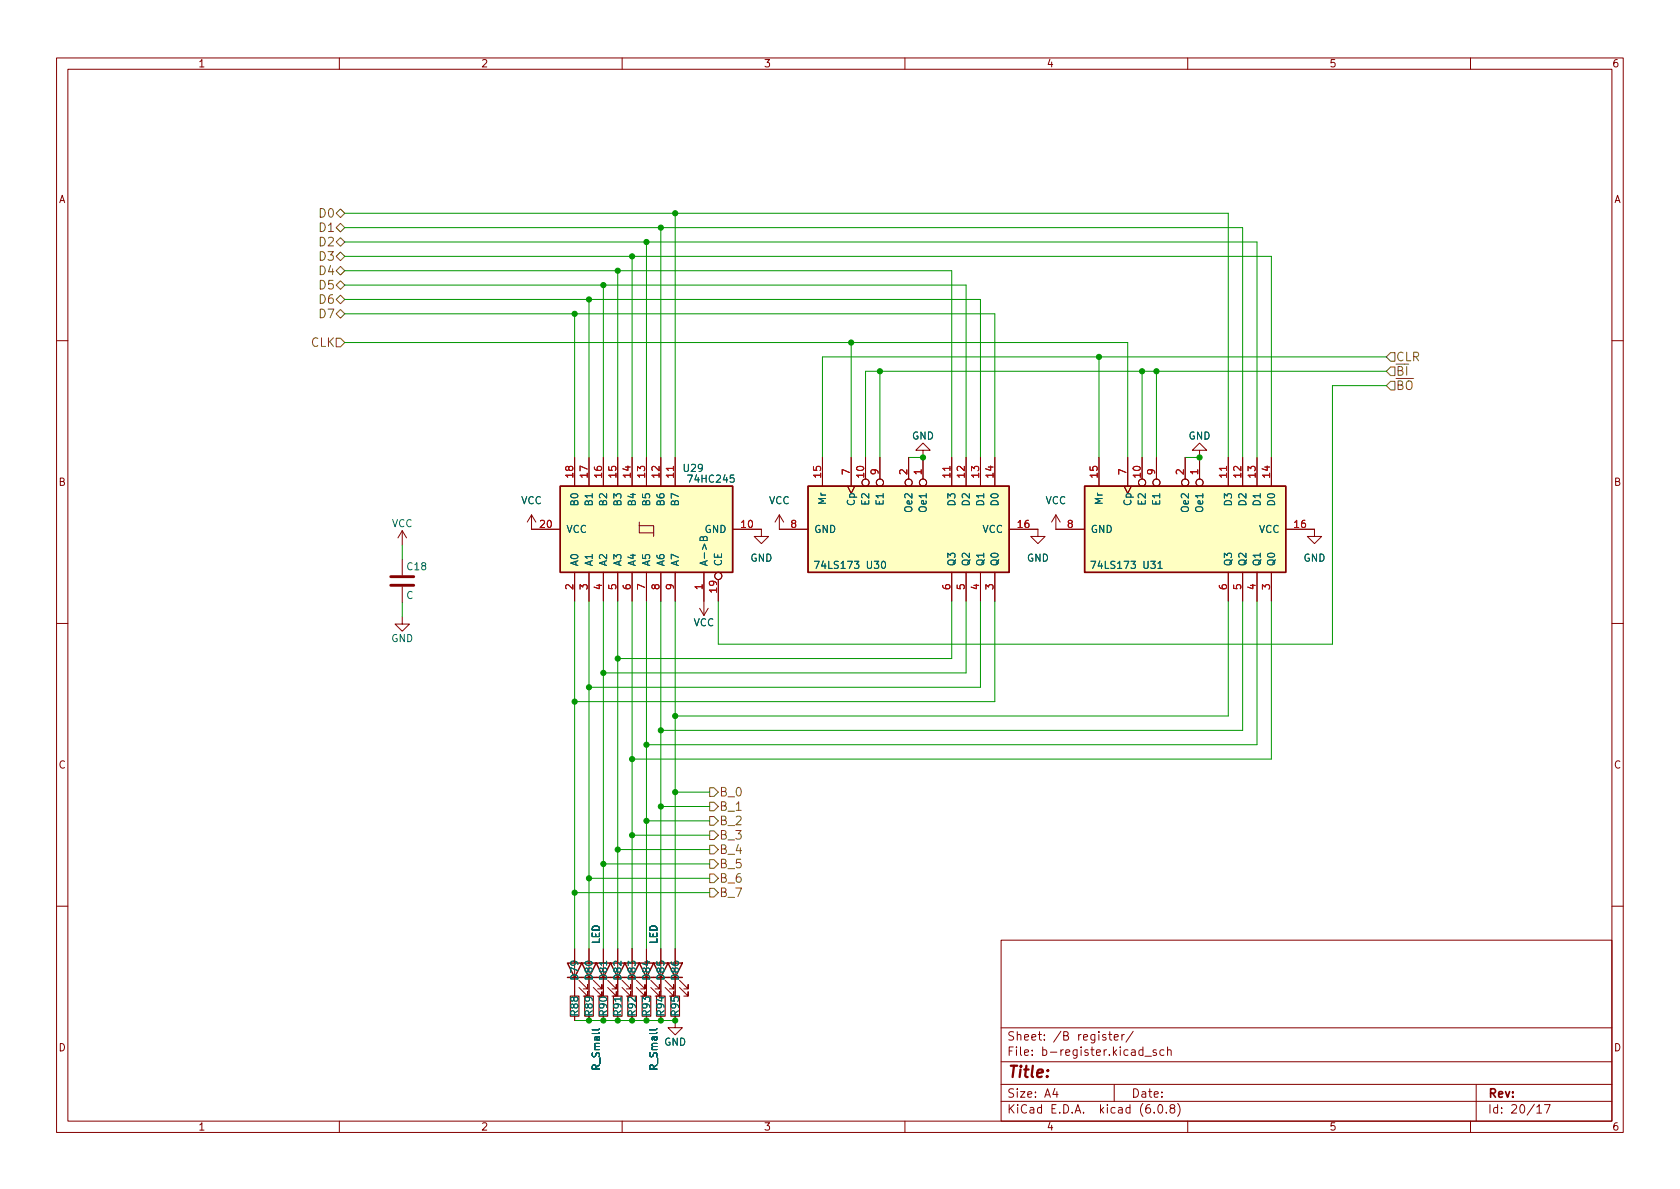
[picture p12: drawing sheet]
<svg xmlns="http://www.w3.org/2000/svg" width="297mm" height="210mm" viewBox="0 0 297 210" stroke-linecap="round" stroke-linejoin="round" font-family="sans-serif">
<g fill="none" stroke="#840000" stroke-width=".18">
<path d="M10 10.2h277v190.1h-277zM12 12.2h273v186.1h-273zM60 10.2v2M110 10.2v2M160 10.2v2M210 10.2v2M260 10.2v2M10 60.2h2M163.2 79.6h1.3l-1.3-1.2-1.3 1.2h1.3v5.1M212.1 79.6h1.3l-1.3-1.2-1.3 1.2h1.3v5.1M285 60.2h2M71.1 93.8v2.6"/>
<path d="M71.1 98.9v2.8M71.1 93.8l-.7 1.3M71.1 93.8l.8 1.3M94 91.1v2.5h5.1M94 91.1l-.8 1.2M94 91.1l.7 1.2M101.6 80.9v5.1M104.1 80.9v5.1M106.7 80.9v5.1M109.2 80.9v5.1M111.8 80.9v5.1M113 93v1.2h2.6"/>
<path d="M113 92.3v.7h2.6v1.9M114.3 80.9v5.1M116.8 80.9v5.1M119.4 80.9v5.1M129.5 93.6h5.1v1.3h1.3l-1.3 1.2-1.3-1.2h1.3M137.8 91.1v2.5h5.1M137.8 91.1l-.8 1.2M137.8 91.1l.8 1.2M145.4 80.9v5.1M149.9 86l.6 1.2 .6-1.2M150.5 80.9v5.1M153 80.9v3.8"/>
<path d="M155.6 80.9v3.8M160.7 80.9v3.8M168.3 80.9v5.1M170.8 80.9v5.1M173.4 80.9v5.1M175.9 80.9v5.1M178.4 93.6h5.1v1.3h1.3l-1.3 1.2-1.3-1.2h1.3M186.7 91.1v2.5h5.1M186.7 91.1l-.8 1.2M186.7 91.1l.8 1.2M194.3 80.9v5.1M198.8 86l.6 1.2 .6-1.2"/>
<path d="M199.4 80.9v5.1M201.9 80.9v3.8M204.5 80.9v3.8M209.5 80.9v3.8M217.2 80.9v5.1M219.7 80.9v5.1M222.2 80.9v5.1M224.8 80.9v5.1M227.3 93.6h5.1v1.3h1.3l-1.3 1.2-1.3-1.2h1.3M10 110.2h2M71.1 109.1v1.3h1.3l-1.3 1.2-1.3-1.2h1.3M71.1 103.8v2.7"/>
<path d="M101.6 101.2v5.1M104.1 101.2v5.1M106.7 101.2v5.1M109.2 101.2v5.1M111.8 101.2v5.1M114.3 101.2v5.1M116.8 101.2v5.1M119.4 101.2v5.1M123.7 107.6l.8 1.2M124.5 101.2v7.6M125.2 107.6l-.7 1.2M127 102.5v3.8"/>
<path d="M168.3 101.2v5.1M170.8 101.2v5.1M173.4 101.2v5.1M175.9 101.2v5.1M217.2 101.2v5.1M219.7 101.2v5.1M222.2 101.2v5.1M224.8 101.2v5.1M285 110.2h2M10 160.2h2M101.6 167.8v2.5M101.6 172.8v3.3"/>
<path d="M101.6 179.7v.8M102.4 174.6l1.5 1.5v-.7v.7h-.8M102.4 173.3l1.5 1.6v-.8v.8h-.8M104.1 167.8v2.5M104.1 172.8v3.3M104.1 179.7v.8M104.9 174.6l1.5 1.5v-.7v.7h-.7M104.9 173.3l1.5 1.6v-.8v.8h-.7M106.7 167.8v2.5M106.7 172.8v3.3M106.7 179.7v.8M107.4 174.6l1.6 1.5v-.7v.7h-.8"/>
<path d="M107.4 173.3l1.6 1.6v-.8v.8h-.8M109.2 167.8v2.5M109.2 172.8v3.3M109.2 179.7v.8M110 174.6l1.5 1.5v-.7v.7h-.8M110 173.3l1.5 1.6v-.8v.8h-.8M111.8 167.8v2.5M111.8 172.8v3.3M111.8 179.7v.8M112.5 174.6l1.5 1.5v-.7v.7h-.7M112.5 173.3l1.5 1.6v-.8v.8h-.7M114.3 167.8v2.5"/>
<path d="M114.3 172.8v3.3M114.3 179.7v.8M115.1 174.6l1.5 1.5v-.7v.7h-.8M115.1 173.3l1.5 1.6v-.8v.8h-.8M116.8 167.8v2.5M116.8 172.8v3.3M116.8 179.7v.8M117.6 174.6l1.5 1.5v-.7v.7h-.7M117.6 173.3l1.5 1.6v-.8v.8h-.7M119.4 179.7v2h1.2l-1.2 1.3-1.3-1.3h1.3M119.4 167.8v2.5M119.4 172.8v3.3"/>
<path d="M120.1 174.6l1.6 1.5v-.7v.7h-.8M120.1 173.3l1.6 1.6v-.8v.8h-.8M177 166.3h108v32h-108zM285 160.2h2M60 198.3v2M110 198.3v2M160 198.3v2M177 194.8h108M177 191.8h108M177 187.8h108M177 181.8h108M186.5 192.5l-.4 1h1"/>
<path d="M186.9 193v1M195.5 183l-.4-.1-.2 .2 .1 .3 .5 .1v.4h-.6M196 182.9h.6M196.2 182.4v1.3l.4 .2M197 191.8v3M197 183.4l.7-.1-.1-.3-.4-.1-.2 .2 .1 .8h.5M198.4 182.9v1M198.8 182.9l-.3 .1-.1 .2M200.4 182.4l-1.3 1.9M202.1 185.7l-.5-.1-.2 .3v.4l.1 .3h.6M202.1 185.1v1.5M202.4 186.8h1.2"/>
<path d="M204.1 196.7v.1M204.4 185.7l-.3-.1-.2 .2v.3l.5 .1v.4h-.5M204.9 195.4l.2-.1a.81 .81 0 0 1 .6 .7 .81 .81 0 0 1-.3 .8h-.2a.81 .81 0 0 1-.6-.6 .81 .81 0 0 1 .3-.8zM205.8 185.7l-.4-.1-.3 .3v.4l.1 .3h.6M206.2 196.7v.1M206.4 185.8l.2-.2 .4 .1 .1 .9M206.4 185.1v1.5M207.1 196l-.2-.3v-.2l.2-.2 .5 .1 .1 .2-.1 .2-.6 .2-.1 .3v.4l.2 .1h.5l.1-.3-.1-.4-.2-.1M208.2 195.1a1.72 1.72 0 0 1 0 2.3M210 198.3v2M260 198.3v2M261 191.8v6.5"/>
<path d="M271.7 195.8l.5-.5v1.5M271.7 196.8h.9M273.1 195.3h1l-.7 1.5"/>
<circle cx="153" cy="85.3" r=".63"/>
<circle cx="155.6" cy="85.3" r=".63"/>
<circle cx="160.7" cy="85.3" r=".63"/>
<circle cx="163.2" cy="85.3" r=".63"/>
<circle cx="201.9" cy="85.3" r=".63"/>
<circle cx="204.5" cy="85.3" r=".63"/>
<circle cx="209.5" cy="85.3" r=".63"/>
<circle cx="212.1" cy="85.3" r=".63"/>
<circle cx="127" cy="101.8" r=".63"/>
</g>
<path d="M99.1 86h30.4v15.2h-30.4zM142.9 86h35.5v15.2h-35.5zM191.8 86h35.5v15.2h-35.5zM100.3 170.3h2.6l-1.3 2.5zM100.3 172.8h20.3M102.9 170.3h2.5l-1.3 2.5zM105.4 170.3h2.5l-1.2 2.5zM107.9 170.3h2.6l-1.3 2.5zM110.5 170.3h2.5l-1.2 2.5zM113 170.3h2.6l-1.3 2.5zM115.6 170.3h2.5l-1.3 2.5zM118.1 170.3h2.5l-1.2 2.5z" fill="none" stroke="#840000" stroke-width=".25"/>
<g fill="#ffffc2" stroke="#ffffc2" stroke-width=".18">
<path d="M191.8 86h35.5v15.2h-35.5z"/>
<path d="M142.9 86h35.5v15.2h-35.5z"/>
<path d="M99.1 86h30.4v15.2h-30.4z"/>
</g>
<path d="M100.8 176.1h1.6v3.6h-1.6zM103.4 176.1h1.5v3.6h-1.5zM105.9 176.1h1.5v3.6h-1.5zM108.5 176.1h1.5v3.6h-1.5zM111 176.1h1.5v3.6h-1.5zM113.5 176.1h1.6v3.6h-1.6zM116.1 176.1h1.5v3.6h-1.5zM118.6 176.1h1.5v3.6h-1.5z" fill="none" stroke="#840000" stroke-width=".2"/>
<path d="M69.1 103.5h4.1M69.1 102h4.1" fill="none" stroke="#840000" stroke-width=".51"/>
<path d="M124.4 95.2l.2-.3h.3l.1 .2v.5h-1.2l.1-.6 .2-.1 .2 .1 .1 .6" fill="none" stroke="#006464" stroke-width=".18"/>
<g fill="none" stroke="#725600" stroke-width=".18">
<path d="M60.2 37l.8 .7-.8 .8-.8-.8zM60.2 39.5l.8 .8-.8 .7-.8-.7zM59.4 59.8h.8l.8 .8-.8 .7h-.8zM59.4 42.8l.8-.8 .8 .8-.8 .8zM59.4 45.3l.8-.7 .8 .7-.8 .8zM60.2 47.1l.8 .8-.8 .7-.8-.7zM60.2 54.7l.8 .8-.8 .8-.8-.8zM60.2 49.7l.8 .7-.8 .8-.8-.8zM60.2 52.2l.8 .8-.8 .7-.8-.7zM245.9 67.4h.7v1.6h-.7l-.8-.8zM245.9 64.9h.7v1.5h-.7l-.8-.7zM245.9 62.4h.7v1.5h-.7l-.8-.8z"/>
<path d="M247.2 68.1l.6-.1 .2-.2-.2-.4h-.6v1.5h.6l.3-.3a.4 .4 0 0 0-.4-.5M248.7 67.6a.51 .51 0 0 1 .6-.2 .51 .51 0 0 1 .4 .5v.5a.51 .51 0 0 1-.5 .5 .51 .51 0 0 1-.6-.5zM125.5 139.3h.7l.8 .8-.8 .7h-.7zM125.5 141.9h.7l.8 .7-.8 .8h-.7zM125.5 146.9h.7l.8 .8-.8 .8h-.7zM125.5 144.4h.7l.8 .8-.8 .7h-.7zM125.5 149.5h.7l.8 .7-.8 .8h-.7zM125.5 157.1h.7l.8 .8-.8 .7h-.7zM125.5 154.6h.7l.8 .7-.8 .8h-.7zM125.5 152h.7l.8 .8-.8 .7h-.7z"/>
</g>
<g fill="none" stroke="#009600" stroke-width=".18">
<path d="M61 37.7h156.2v43.2M119.4 37.7v43.2M61 42.8h161.2v38.1M61 45.3h163.8v35.6M61 40.3h158.7v40.6M61 47.9h107.3v33M61 50.4h109.8v30.5M61 53h112.4v27.9M61 55.5h114.9v25.4M101.6 55.5v25.4M104.1 53v27.9M106.7 50.4v30.5"/>
<path d="M109.2 47.9v33M111.8 45.3v35.6M114.3 42.8v38.1M116.8 40.3v40.6M61 60.6h138.4v20.3M150.5 60.6v20.3M155.6 65.7v15.2M194.3 63.1v17.8M201.9 65.7v15.2M204.5 65.7v15.2M245.1 68.2h-9.5v45.7h-108.6v-7.6M245.1 65.7h-92.1v15.2"/>
<path d="M245.1 63.1h-99.7v17.8M71.1 96.4v2.5M160.7 80.9h2.5M209.5 80.9h2.6M71.1 106.5v2.6M101.6 106.3v61.5M104.1 106.3v61.5M106.7 106.3v61.5M109.2 106.3v61.5M111.8 106.3v61.5M114.3 106.3v61.5M116.8 106.3v61.5"/>
<path d="M119.4 106.3v61.5M168.3 106.3v10.2h-59.1M170.8 106.3v12.7h-64.1M173.4 106.3v15.2h-69.3M175.9 106.3v17.8h-74.3M217.2 106.3v20.3h-97.8M219.7 106.3v22.9h-102.9M222.2 106.3v25.4h-107.9M224.8 106.3v27.9h-113M101.6 157.9h23.9M104.1 155.3h21.4M106.7 152.8h18.8"/>
<path d="M109.2 150.2h16.3M111.8 147.7h13.7M114.3 145.2h11.2M116.8 142.6h8.7M119.4 140.1h6.1M101.6 180.5h17.8"/>
</g>
<g fill="#009600" stroke="#009600" stroke-width=".18">
<circle cx="104.1" cy="180.5" r=".46"/>
<circle cx="106.7" cy="180.5" r=".46"/>
<circle cx="111.8" cy="180.5" r=".46"/>
<circle cx="109.2" cy="180.5" r=".46"/>
<circle cx="119.4" cy="180.5" r=".46"/>
<circle cx="116.8" cy="180.5" r=".46"/>
<circle cx="114.3" cy="180.5" r=".46"/>
<circle cx="116.8" cy="40.3" r=".46"/>
<circle cx="111.8" cy="45.3" r=".46"/>
<circle cx="114.3" cy="42.8" r=".46"/>
<circle cx="109.2" cy="47.9" r=".46"/>
<circle cx="101.6" cy="124.1" r=".46"/>
<circle cx="106.7" cy="119" r=".46"/>
<circle cx="104.1" cy="121.5" r=".46"/>
<circle cx="109.2" cy="116.5" r=".46"/>
<circle cx="119.4" cy="37.7" r=".46"/>
<circle cx="212.1" cy="80.9" r=".46"/>
<circle cx="163.2" cy="80.9" r=".46"/>
<circle cx="101.6" cy="55.5" r=".46"/>
<circle cx="104.1" cy="53" r=".46"/>
<circle cx="106.7" cy="50.4" r=".46"/>
<circle cx="150.5" cy="60.6" r=".46"/>
<circle cx="155.6" cy="65.7" r=".46"/>
<circle cx="201.9" cy="65.7" r=".46"/>
<circle cx="204.5" cy="65.7" r=".46"/>
<circle cx="194.3" cy="63.1" r=".46"/>
<circle cx="116.8" cy="129.2" r=".46"/>
<circle cx="119.4" cy="126.6" r=".46"/>
<circle cx="114.3" cy="131.7" r=".46"/>
<circle cx="116.8" cy="142.6" r=".46"/>
<circle cx="111.8" cy="134.2" r=".46"/>
<circle cx="101.6" cy="157.9" r=".46"/>
<circle cx="119.4" cy="140.1" r=".46"/>
<circle cx="104.1" cy="155.3" r=".46"/>
<circle cx="106.7" cy="152.8" r=".46"/>
<circle cx="111.8" cy="147.7" r=".46"/>
<circle cx="109.2" cy="150.2" r=".46"/>
<circle cx="114.3" cy="145.2" r=".46"/>
</g>
<text font-size="2.8" fill="#840000" x="178" y="190.6">Title:</text>
<g font-size="2.1" fill="#725600">
<text x="56.6" y="38.5">D0</text>
<text x="56.6" y="41">D1</text>
<text x="56.6" y="43.6">D2</text>
<text x="56.6" y="46.1">D3</text>
<text x="56.6" y="48.6">D4</text>
<text x="56.6" y="51.2">D5</text>
<text x="56.6" y="53.7">D6</text>
<text x="56.6" y="56.3">D7</text>
<text x="55" y="61.3">CLK</text>
<text x="246.8" y="63.9">CLR</text>
<text x="246.8" y="66.4">~{BI}</text>
<text x="127.1" y="143.4">B_1</text>
<text x="127.1" y="140.8">B_0</text>
<text x="127.1" y="148.5">B_3</text>
<text x="127.1" y="145.9">B_2</text>
<text x="127.1" y="151">B_4</text>
<text x="127.1" y="153.5">B_5</text>
<text x="127.1" y="158.6">B_7</text>
<text x="127.1" y="156.1">B_6</text>
</g>
<g font-size="2.1" fill="#840000">
<text x="178" y="184">Sheet: /B register/</text>
<text x="178" y="186.7">File: b-register.kicad_sch</text>
<text x="178" y="196.9">KiCad E.D.A. kicad (6.0.8)</text>
<text x="178" y="194.1">Size: A4</text>
<text x="200" y="194.1">Date:</text>
<text x="263" y="194.1">Rev:</text>
<text x="263" y="196.9">Id: 20/17</text>
</g>
<g font-size="1.8" fill="#840000">
<text x="35" y="11.9">1</text>
<text x="85" y="11.9">2</text>
<text x="135" y="11.9">3</text>
<text x="185" y="11.9">4</text>
<text x="235" y="11.9">5</text>
<text x="285" y="11.9">6</text>
<text x="10.3" y="35.9">A</text>
<text x="285.3" y="35.9">A</text>
<text x="10.3" y="85.9">B</text>
<text x="285.3" y="85.9">B</text>
<text x="10.3" y="135.9">C</text>
<text x="285.3" y="135.9">C</text>
<text x="10.3" y="185.9">D</text>
<text x="285.3" y="185.9">D</text>
<text x="35" y="199.9">1</text>
<text x="85" y="199.9">2</text>
<text x="135" y="199.9">3</text>
<text x="185" y="199.9">4</text>
<text x="235" y="199.9">5</text>
<text x="285" y="199.9">6</text>
</g>
<g font-size="1.8" fill="#006464">
<text x="161.2" y="77.7">GND</text>
<text x="210.1" y="77.7">GND</text>
<text x="120.9" y="83.4">U29</text>
<text x="92.1" y="89.1">VCC</text>
<text x="102.2" y="89.2" transform="rotate(-90 102.2 89.2)">B0</text>
<text x="104.8" y="89.2" transform="rotate(-90 104.8 89.2)">B1</text>
<text x="107.3" y="89.2" transform="rotate(-90 107.3 89.2)">B2</text>
<text x="109.9" y="89.2" transform="rotate(-90 109.9 89.2)">B3</text>
<text x="112.4" y="89.2" transform="rotate(-90 112.4 89.2)">B4</text>
<text x="114.9" y="89.2" transform="rotate(-90 114.9 89.2)">B5</text>
<text x="117.5" y="89.2" transform="rotate(-90 117.5 89.2)">B6</text>
<text x="120" y="89.2" transform="rotate(-90 120 89.2)">B7</text>
<text x="122" y="85.3">74HC245</text>
<text x="135.9" y="89.1">VCC</text>
<text x="146" y="89.2" transform="rotate(-90 146 89.2)">Mr</text>
<text x="151.1" y="89.3" transform="rotate(-90 151.1 89.3)">Cp</text>
<text x="153.7" y="89.2" transform="rotate(-90 153.7 89.2)">E2</text>
<text x="156.2" y="89.2" transform="rotate(-90 156.2 89.2)">E1</text>
<text x="168.9" y="89.2" transform="rotate(-90 168.9 89.2)">D3</text>
<text x="171.4" y="89.2" transform="rotate(-90 171.4 89.2)">D2</text>
<text x="174" y="89.2" transform="rotate(-90 174 89.2)">D1</text>
<text x="176.5" y="89.2" transform="rotate(-90 176.5 89.2)">D0</text>
<text x="184.8" y="89.1">VCC</text>
<text x="194.9" y="89.2" transform="rotate(-90 194.9 89.2)">Mr</text>
<text x="200" y="89.3" transform="rotate(-90 200 89.3)">Cp</text>
<text x="202.6" y="89.2" transform="rotate(-90 202.6 89.2)">E2</text>
<text x="205.1" y="89.2" transform="rotate(-90 205.1 89.2)">E1</text>
<text x="217.8" y="89.2" transform="rotate(-90 217.8 89.2)">D3</text>
<text x="220.3" y="89.2" transform="rotate(-90 220.3 89.2)">D2</text>
<text x="222.9" y="89.2" transform="rotate(-90 222.9 89.2)">D1</text>
<text x="225.4" y="89.2" transform="rotate(-90 225.4 89.2)">D0</text>
<text x="69.3" y="93.2">VCC</text>
<text x="100.1" y="94.2">VCC</text>
<text x="124.6" y="94.2">GND</text>
<text x="143.9" y="94.2">GND</text>
<text x="161.3" y="90.3" transform="rotate(-90 161.3 90.3)">Oe2</text>
<text x="163.8" y="90.3" transform="rotate(-90 163.8 90.3)">Oe1</text>
<text x="173.7" y="94.2">VCC</text>
<text x="192.8" y="94.2">GND</text>
<text x="210.2" y="90.3" transform="rotate(-90 210.2 90.3)">Oe2</text>
<text x="212.7" y="90.3" transform="rotate(-90 212.7 90.3)">Oe1</text>
<text x="222.6" y="94.2">VCC</text>
<text x="72.1" y="100.8">C18</text>
<text x="102.2" y="100.2" transform="rotate(-90 102.2 100.2)">A0</text>
<text x="104.8" y="100.2" transform="rotate(-90 104.8 100.2)">A1</text>
<text x="107.3" y="100.2" transform="rotate(-90 107.3 100.2)">A2</text>
<text x="109.9" y="100.2" transform="rotate(-90 109.9 100.2)">A3</text>
<text x="112.4" y="100.2" transform="rotate(-90 112.4 100.2)">A4</text>
<text x="114.9" y="100.2" transform="rotate(-90 114.9 100.2)">A5</text>
<text x="117.5" y="100.2" transform="rotate(-90 117.5 100.2)">A6</text>
<text x="120" y="100.2" transform="rotate(-90 120 100.2)">A7</text>
<text x="125.1" y="100.2" transform="rotate(-90 125.1 100.2)">A-&gt;B</text>
<text x="127.6" y="100.2" transform="rotate(-90 127.6 100.2)">CE</text>
<text x="132.7" y="99.3">GND</text>
<text x="144.4" y="100.6">74LS173</text>
<text x="153.3" y="100.6">U30</text>
<text x="168.9" y="100.2" transform="rotate(-90 168.9 100.2)">Q3</text>
<text x="171.4" y="100.2" transform="rotate(-90 171.4 100.2)">Q2</text>
<text x="174" y="100.2" transform="rotate(-90 174 100.2)">Q1</text>
<text x="176.5" y="100.2" transform="rotate(-90 176.5 100.2)">Q0</text>
<text x="181.5" y="99.3">GND</text>
<text x="193.3" y="100.6">74LS173</text>
<text x="202.2" y="100.6">U31</text>
<text x="217.8" y="100.2" transform="rotate(-90 217.8 100.2)">Q3</text>
<text x="220.3" y="100.2" transform="rotate(-90 220.3 100.2)">Q2</text>
<text x="222.9" y="100.2" transform="rotate(-90 222.9 100.2)">Q1</text>
<text x="225.4" y="100.2" transform="rotate(-90 225.4 100.2)">Q0</text>
<text x="230.4" y="99.3">GND</text>
<text x="71.8" y="105.9">C</text>
<text x="69.2" y="113.5">GND</text>
<text x="122.6" y="110.7">VCC</text>
<text x="106" y="167" transform="rotate(-90 106 167)">LED</text>
<text x="116.2" y="167" transform="rotate(-90 116.2 167)">LED</text>
<text x="102.2" y="173.2" transform="rotate(-90 102.2 173.2)">D79</text>
<text x="104.8" y="173.2" transform="rotate(-90 104.8 173.2)">D80</text>
<text x="107.3" y="173.2" transform="rotate(-90 107.3 173.2)">D81</text>
<text x="109.9" y="173.2" transform="rotate(-90 109.9 173.2)">D82</text>
<text x="112.4" y="173.2" transform="rotate(-90 112.4 173.2)">D83</text>
<text x="114.9" y="173.2" transform="rotate(-90 114.9 173.2)">D84</text>
<text x="117.5" y="173.2" transform="rotate(-90 117.5 173.2)">D85</text>
<text x="120" y="173.2" transform="rotate(-90 120 173.2)">D86</text>
<text x="102.2" y="179.5" transform="rotate(-90 102.2 179.5)">R88</text>
<text x="104.8" y="179.5" transform="rotate(-90 104.8 179.5)">R89</text>
<text x="107.3" y="179.5" transform="rotate(-90 107.3 179.5)">R90</text>
<text x="109.9" y="179.5" transform="rotate(-90 109.9 179.5)">R91</text>
<text x="112.4" y="179.5" transform="rotate(-90 112.4 179.5)">R92</text>
<text x="114.9" y="179.5" transform="rotate(-90 114.9 179.5)">R93</text>
<text x="117.5" y="179.5" transform="rotate(-90 117.5 179.5)">R94</text>
<text x="120" y="179.5" transform="rotate(-90 120 179.5)">R95</text>
<text x="117.4" y="184.9">GND</text>
<text x="106" y="189" transform="rotate(-90 106 189)">R_Small</text>
<text x="116.2" y="189" transform="rotate(-90 116.2 189)">R_Small</text>
</g>
<g font-size="1.8" fill="#a90000">
<text x="150.2" y="83.9" transform="rotate(-90 150.2 83.9)">7</text>
<text x="155.3" y="83.9" transform="rotate(-90 155.3 83.9)">9</text>
<text x="160.4" y="83.9" transform="rotate(-90 160.4 83.9)">2</text>
<text x="162.9" y="83.9" transform="rotate(-90 162.9 83.9)">1</text>
<text x="199.1" y="83.9" transform="rotate(-90 199.1 83.9)">7</text>
<text x="204.2" y="83.9" transform="rotate(-90 204.2 83.9)">9</text>
<text x="209.3" y="83.9" transform="rotate(-90 209.3 83.9)">2</text>
<text x="211.8" y="83.9" transform="rotate(-90 211.8 83.9)">1</text>
<text x="101.3" y="84.4" transform="rotate(-90 101.3 84.4)">18</text>
<text x="103.9" y="84.4" transform="rotate(-90 103.9 84.4)">17</text>
<text x="106.4" y="84.4" transform="rotate(-90 106.4 84.4)">16</text>
<text x="109" y="84.4" transform="rotate(-90 109 84.4)">15</text>
<text x="111.5" y="84.4" transform="rotate(-90 111.5 84.4)">14</text>
<text x="114" y="84.4" transform="rotate(-90 114 84.4)">13</text>
<text x="116.6" y="84.4" transform="rotate(-90 116.6 84.4)">12</text>
<text x="119.1" y="84.4" transform="rotate(-90 119.1 84.4)">11</text>
<text x="145.2" y="84.4" transform="rotate(-90 145.2 84.4)">15</text>
<text x="152.8" y="84.4" transform="rotate(-90 152.8 84.4)">10</text>
<text x="168" y="84.4" transform="rotate(-90 168 84.4)">11</text>
<text x="170.6" y="84.4" transform="rotate(-90 170.6 84.4)">12</text>
<text x="173.1" y="84.4" transform="rotate(-90 173.1 84.4)">13</text>
<text x="175.6" y="84.4" transform="rotate(-90 175.6 84.4)">14</text>
<text x="194.1" y="84.4" transform="rotate(-90 194.1 84.4)">15</text>
<text x="201.7" y="84.4" transform="rotate(-90 201.7 84.4)">10</text>
<text x="216.9" y="84.4" transform="rotate(-90 216.9 84.4)">11</text>
<text x="219.5" y="84.4" transform="rotate(-90 219.5 84.4)">12</text>
<text x="222" y="84.4" transform="rotate(-90 222 84.4)">13</text>
<text x="224.5" y="84.4" transform="rotate(-90 224.5 84.4)">14</text>
<text x="95.5" y="93.3">20</text>
<text x="131.1" y="93.3">10</text>
<text x="139.8" y="93.3">8</text>
<text x="180" y="93.3">16</text>
<text x="188.7" y="93.3">8</text>
<text x="228.9" y="93.3">16</text>
<text x="101.3" y="104.2" transform="rotate(-90 101.3 104.2)">2</text>
<text x="103.9" y="104.2" transform="rotate(-90 103.9 104.2)">3</text>
<text x="106.4" y="104.2" transform="rotate(-90 106.4 104.2)">4</text>
<text x="109" y="104.2" transform="rotate(-90 109 104.2)">5</text>
<text x="111.5" y="104.2" transform="rotate(-90 111.5 104.2)">6</text>
<text x="114" y="104.2" transform="rotate(-90 114 104.2)">7</text>
<text x="116.6" y="104.2" transform="rotate(-90 116.6 104.2)">8</text>
<text x="119.1" y="104.2" transform="rotate(-90 119.1 104.2)">9</text>
<text x="124.2" y="104.2" transform="rotate(-90 124.2 104.2)">1</text>
<text x="126.7" y="104.7" transform="rotate(-90 126.7 104.7)">19</text>
<text x="168" y="104.2" transform="rotate(-90 168 104.2)">6</text>
<text x="170.6" y="104.2" transform="rotate(-90 170.6 104.2)">5</text>
<text x="173.1" y="104.2" transform="rotate(-90 173.1 104.2)">4</text>
<text x="175.6" y="104.2" transform="rotate(-90 175.6 104.2)">3</text>
<text x="216.9" y="104.2" transform="rotate(-90 216.9 104.2)">6</text>
<text x="219.5" y="104.2" transform="rotate(-90 219.5 104.2)">5</text>
<text x="222" y="104.2" transform="rotate(-90 222 104.2)">4</text>
<text x="224.5" y="104.2" transform="rotate(-90 224.5 104.2)">3</text>
</g>
</svg>
